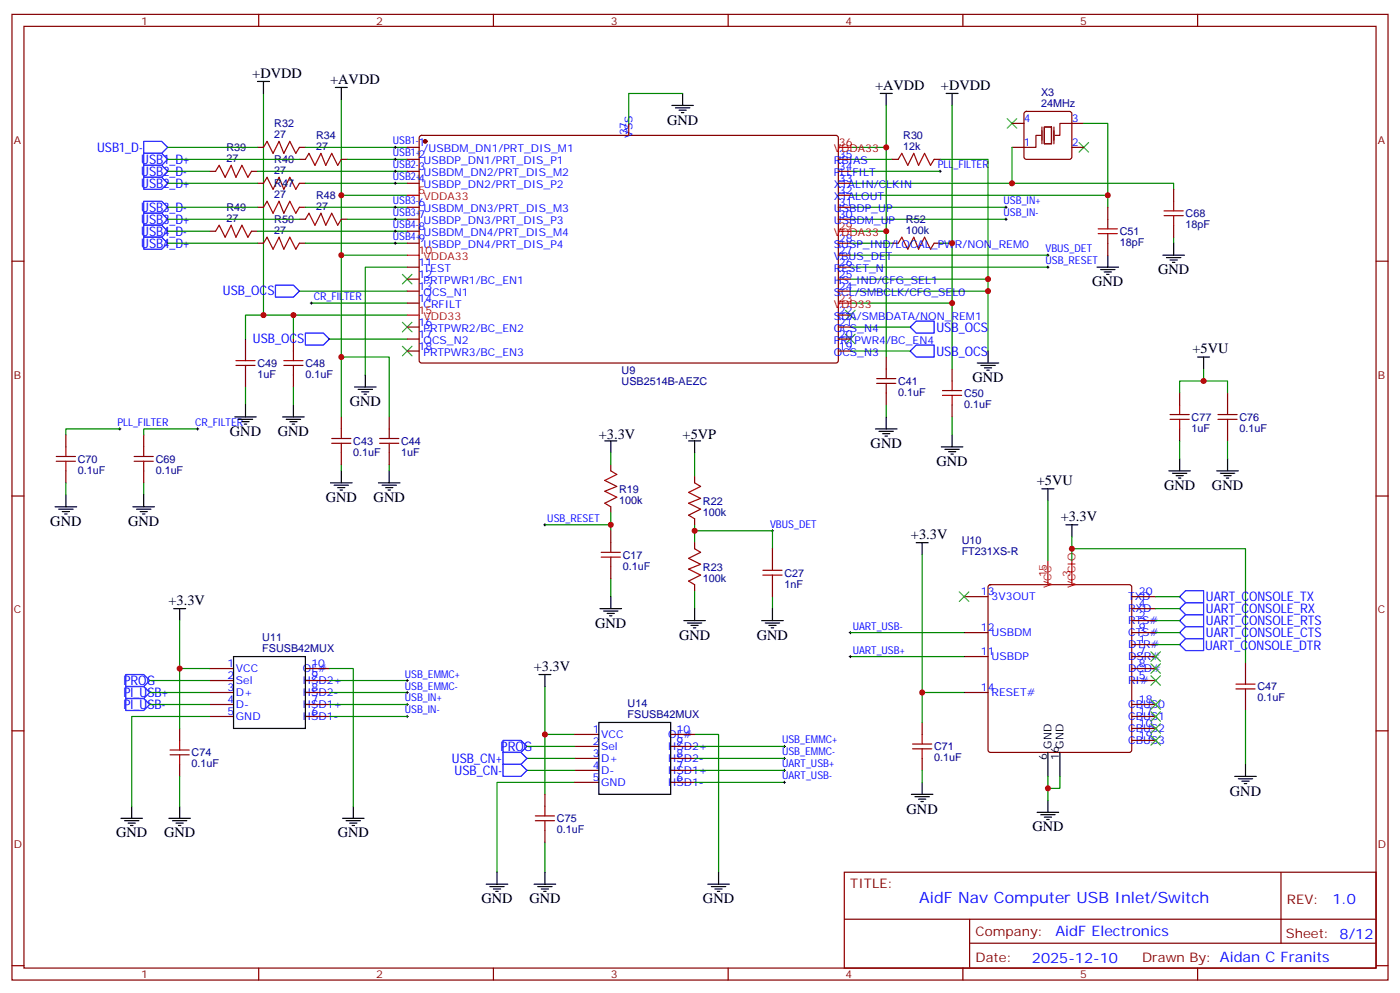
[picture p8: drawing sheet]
<svg xmlns="http://www.w3.org/2000/svg" width="412mm" height="292mm" viewBox="0 0 412 292" stroke-linecap="round" stroke-linejoin="round" font-family="sans-serif">
<g fill="none" stroke="#870000" stroke-width=".35">
<path d="M3.5 4.2h405.4v284.4h-405.4zM7.1 7.8h398.2v277.2h-398.2zM76.2 4.2v3.6M145.3 4.2v3.6M214.5 4.2v3.6M283.6 4.2v3.6M352.8 4.2v3.6M185.2 36.3v3.6M298.1 36.3h3.5M301.9 33l.4-.2h12.7l.5 .2 .2 .5v12.7l-.2 .5-.5 .2h-12.7l-.5-.2-.2-.5v-12.7zM315.7 36.3h3.6M61.7 50.4h1.8"/>
<path d="M74.1 50.4h1.7M75.8 43.4h1.8M75.8 54h1.8M88.2 43.4h1.8M88.2 46.9h1.8M88.2 54h1.8M100.5 46.9h1.8M119.9 43.4h3.6M119.9 46.9h3.6M119.9 50.4h3.6M119.9 54h3.6M123.7 40.1l.5-.2h122.3l.4 .7v65.9l-.7 .4-122.3-.1-.4-.6v-65.6z"/>
<path d="M246.9 46.9h3.6M246.9 50.4h3.6M246.9 54h3.6M246.9 57.5h3.6M262.8 46.9h1.8M275.2 46.9h1.7M298.1 43.4h3.5M315.7 43.4h3.6M345.7 55.7v3.6M3.5 76.9h3.6M61.7 68.1h1.8M74.1 68.1h1.7"/>
<path d="M75.8 61h1.8M75.8 71.6h1.8M88.2 61h1.8M88.2 64.6h1.8M88.2 71.6h1.8M100.5 64.6h1.8M119.9 61h3.6M119.9 64.6h3.6M119.9 68.1h3.6M119.9 71.6h3.6M119.9 78.7h3.6M246.9 61h3.6"/>
<path d="M246.9 64.6h3.6M246.9 71.6h3.6M246.9 78.7h3.6M246.9 75.1h3.6M262.8 71.6h1.8M275.2 71.6h1.7M326.3 61v3.6M326.3 71.6v3.5M345.7 66.3v3.5M405.3 76.9h3.6M72.3 99.8v3.6M86.4 99.8v3.6"/>
<path d="M119.9 82.2h3.6M119.9 85.7h3.6M119.9 89.3h3.6M119.9 96.3h3.6M119.9 99.8h3.6M246.9 82.2h3.6M246.9 85.7h3.6M246.9 96.3h3.6M246.9 99.8h3.6M246.9 92.8h3.6M72.3 110.4v3.5M86.4 110.4v3.5"/>
<path d="M119.9 103.4h3.6M246.9 103.4h3.6M261.1 105.1v3.6M261.1 115.7v3.5M280.5 108.7v3.5M280.5 119.2v3.6M347.5 115.7v3.5M361.6 115.7v3.5M19.4 128.1v3.5M19.4 138.6v3.6M42.3 128.1v3.5M42.3 138.6v3.6"/>
<path d="M100.5 122.8v3.5M100.5 133.3v3.6M114.7 122.8v3.5M114.7 133.3v3.6M179.9 136.9v1.7M347.5 126.3v3.5M361.6 126.3v3.5M3.5 146h3.6M179.9 149.2v1.8M179.9 156.3v3.5M204.6 140.4v1.8M204.6 152.8v1.7"/>
<path d="M204.6 159.8v1.8M405.3 146h3.6M179.9 166.9v3.5M204.6 172.2v1.7M227.5 161.6v3.5M227.5 172.2v3.5M284 175.7h7M291.3 172.4l.4-.2h41l.5 .2 .2 .5v47.9l-.3 .5-.4 .2h-41l-.5-.2-.2-.5v-47.9zM333.4 175.7h7M333.4 179.2h7M61.7 196.8h7.1M90 196.8h7"/>
<path d="M284 193.3h7M284 186.3h7M333.4 193.3h7M333.4 182.7h7M333.4 186.3h7M333.4 189.8h7M333.4 196.8h7M366.9 195.1v3.5M3.5 215.2h3.6M52.9 214.5v3.5M61.7 203.9h7.1M61.7 200.4h7.1"/>
<path d="M61.7 207.4h7.1M61.7 211h7.1M90 203.9h7M90 200.4h7M90 207.4h7M90 211h7M169.3 216.3h7.1M169.3 219.8h7.1M197.6 216.3h7M197.6 219.8h7M271.6 212.7v3.6M284 203.9h7"/>
<path d="M333.4 200.4h7M333.4 207.4h7M333.4 211h7M333.4 214.5h7M333.4 218h7M366.9 205.7v3.5M405.3 215.2h3.6M52.9 225.1v3.5M160.5 233.9v3.5M169.3 223.3h7.1M169.3 226.8h7.1M169.3 230.4h7.1"/>
<path d="M197.6 223.3h7M197.6 226.8h7M197.6 230.4h7M271.6 223.3v3.5M160.5 244.5v3.5M248.7 256.8h156.6v28.2h-156.6zM377.3 256.8v20.9M248.7 270.7h156.5M285.6 277.7h119.6M285.6 270.7v14.1M3.5 284.3h3.6M76.2 285v3.6"/>
<path d="M145.3 285v3.6M214.5 285v3.6M283.6 285v3.6M352.8 285v3.6M405.3 284.3h3.6"/>
</g>
<g fill="none" stroke="#000" stroke-width=".29">
<path d="M116.1 50.4h.7M116.1 43.4h.7M116.1 46.9h.7M116.1 54h.7M116.4 43v.7M116.4 46.6v.7M116.4 50.1v.7M116.4 53.6v.7M276.6 50.4h.7M276.9 50.1v.7M116.1 61h.7M116.1 64.6h.7"/>
<path d="M116.1 71.6h.7M116.1 68.1h.7M116.4 60.7v.7M116.4 64.2v.7M116.4 67.7v.7M116.4 71.3v.7M296 61h.7M296 64.6h.7M296.3 60.7v.7M296.3 64.2v.7M308.3 78.7h.7M308.3 75.1h.7"/>
<path d="M308.7 74.8v.7M308.7 78.3v.7M91.4 89.3h.7M91.7 88.9v.7M34.9 126.3h.7M35.3 125.9v.7M57.9 126.3h.7M58.2 125.9v.7M160.2 154.5h.7M160.5 154.2v.7M227.2 156.3h.7M227.5 155.9v.7"/>
<path d="M250.1 193.3h.7M250.1 186.3h.7M250.5 185.9v.7M250.5 193v.7M119.6 211h.7M119.6 207.4h.7M119.6 200.4h.7M119.6 203.9h.7M119.9 200v.7M119.9 203.6v.7M119.9 207.1v.7M119.9 210.6v.7"/>
<path d="M230.7 219.8h.7M231.1 219.4v.7M230.7 230.4h.7M230.7 226.8h.7M230.7 223.3h.7M231.1 223v.7M231.1 226.5v.7M231.1 230v.7"/>
</g>
<g fill="none" stroke="#008700" stroke-width=".35">
<path d="M77.6 27.5v65.3h42.3M100.5 29.3v28.2h19.4M201.1 27.5h-15.9v8.8M261.1 31v12.4h-10.6M280.5 31v58.3h-30M319.3 36.3h7v21.2h-75.8M49.4 50.4h12.3M49.4 46.9h38.8M49.4 54h26.4M49.4 43.4h26.4M75.8 50.4h44.1M90 54h29.9"/>
<path d="M90 43.4h29.9M100.5 57.5v17.6h19.4M102.3 46.9h17.6M250.5 50.4h26.4M250.5 46.9h12.3M261.1 43.4v24.7h-10.6M276.9 46.9h14.1v56.5M298.1 43.4v10.6h-47.6M298.1 54h47.6v1.7M326.3 57.5v3.5M49.4 64.6h38.8M49.4 61h26.4"/>
<path d="M49.4 71.6h26.4M49.4 68.1h12.3M75.8 68.1h44.1M90 61h29.9M90 71.6h29.9M100.5 75.1v47.7M102.3 64.6h17.6M119.9 78.7h-12.3v31.7M250.5 78.7h58.2M250.5 64.6h45.8M250.5 61h45.8M250.5 71.6h12.3"/>
<path d="M250.5 75.1h58.2M261.1 68.1v37M276.9 71.6h3.6M345.7 69.8v1.8M77.6 92.8h-5.3v7M86.4 92.8v7M88.2 85.7h31.7M91.7 89.3h28.2M97 99.8h22.9M250.5 85.7h40.5M250.5 82.2h40.5M250.5 96.3h17.6"/>
<path d="M280.5 89.3v19.4M72.3 113.9v5.3M86.4 113.9v5.3M100.5 105.1h14.2v17.7M250.5 103.4h17.6M261.1 119.2v3.6M354.5 108.7v3.5h-7v3.5M354.5 112.2h7.1v3.5M35.3 126.3h-15.9v1.8M58.2 126.3h-15.9v1.8M100.5 136.9v1.7M114.7 136.9v1.7"/>
<path d="M179.9 133.3v3.6M204.6 133.3v7.1M280.5 122.8v5.3M347.5 129.8v5.3M361.6 129.8v5.3M19.4 142.2v3.5M42.3 142.2v3.5M160.5 154.5h19.4v1.8M179.9 151v3.5M204.6 156.3h22.9v5.3M204.6 154.5v5.3M308.7 147.5v17.6"/>
<path d="M315.7 158v7.1M179.9 170.4v5.3M204.6 173.9v5.3M227.5 175.7v3.5M271.6 163.3v40.6h12.4M315.7 161.6h51.2v33.5M340.4 175.7h7.1M340.4 179.2h7.1M52.9 182.7v14.1h8.8M52.9 196.8v17.7M97 196.8h7.1v40.6M250.5 193.3h33.5"/>
<path d="M250.5 186.3h33.5M340.4 186.3h7.1M340.4 182.7h7.1M340.4 189.8h7.1M44.1 203.9h17.6M44.1 207.4h17.6M44.1 200.4h17.6M61.7 211h-22.9v26.4M97 203.9h22.9M97 207.4h22.9M97 211h22.9M97 200.4h22.9"/>
<path d="M155.2 219.8h14.1M160.5 202.1v14.2h8.8M160.5 216.3v17.6M204.6 216.3h7.1v40.5M204.6 219.8h26.5M271.6 203.9v8.8M366.9 209.2v15.9M52.9 228.6v8.8M155.2 226.8h14.1M155.2 223.3h14.1M169.3 230.4h-22.9v26.4M204.6 230.4h26.5"/>
<path d="M204.6 226.8h26.5M204.6 223.3h26.5M271.6 226.8v3.6M308.7 228.6v7.1M312.2 228.6v3.5h-3.5M160.5 248v8.8"/>
</g>
<g fill="none" stroke="#a10000" stroke-width=".35">
<path d="M63.5 50.4l1.1-1.7 1.7 3.5 1.8-3.5 1.4 3.5 1.8-3.5 1.7 3.5 1.1-1.8M77.6 43.4l1.1-1.8 1.7 3.6 1.8-3.6 1.4 3.6 1.8-3.6 1.7 3.6 1.1-1.8M77.6 54l1.1-1.8 1.7 3.5 1.8-3.5 1.4 3.5 1.8-3.5 1.7 3.5 1.1-1.7M90 46.9l1-1.7 1.8 3.5 1.7-3.5 1.5 3.5 1.7-3.5 1.8 3.5 1-1.8M264.6 46.9l1-1.7 1.8 3.5 1.8-3.5 1.4 3.5 1.7-3.5 1.8 3.5 1.1-1.8M345.7 59.3v2.8M63.5 68.1l1.1-1.8 1.7 3.5 1.8-3.5 1.4 3.5 1.8-3.5 1.7 3.5 1.1-1.7M77.6 61l1.1-1.7 1.7 3.5 1.8-3.5 1.4 3.5 1.8-3.5 1.7 3.5 1.1-1.8M77.6 71.6l1.1-1.8 1.7 3.6 1.8-3.6 1.4 3.6 1.8-3.6 1.7 3.6 1.1-1.8M90 64.6l1-1.8 1.8 3.5 1.7-3.5 1.5 3.5 1.7-3.5 1.8 3.5 1-1.7M264.6 71.6l1-1.8 1.8 3.6 1.8-3.6 1.4 3.6 1.7-3.6 1.8 3.6 1.1-1.8M323.5 68.8h5.6"/>
<path d="M323.5 67.4h5.6M326.3 64.6v2.8M326.3 68.8v2.8M342.9 63.5h5.6M342.9 62.1h5.6M345.7 63.5v2.8M69.5 107.6h5.6M69.5 106.2h5.6M72.3 103.4v2.8M72.3 107.6v2.8M83.6 107.6h5.7M83.6 106.2h5.7"/>
<path d="M86.4 103.4v2.8M86.4 107.6v2.8M258.2 112.9h5.7M258.2 111.5h5.7M261.1 108.7v2.8M261.1 112.9v2.8M277.6 116.4h5.7M277.6 115h5.7M280.5 112.2v2.8M280.5 116.4v2.8M347.5 119.2v2.9M361.6 119.2v2.9"/>
<path d="M16.6 135.8h5.6M16.6 134.4h5.6M19.4 131.6v2.8M19.4 135.8v2.8M39.5 135.8h5.7M39.5 134.4h5.7M42.3 131.6v2.8M42.3 135.8v2.8M97.7 130.5h5.7M97.7 129.1h5.7M100.5 126.3v2.8M100.5 130.5v2.8"/>
<path d="M111.8 130.5h5.7M111.8 129.1h5.7M114.7 126.3v2.8M114.7 130.5v2.8M179.9 138.6l1.8 1.1-3.5 1.8 3.5 1.7-3.5 1.4 3.5 1.8-3.5 1.8 1.7 1M344.7 123.5h5.6M344.7 122.1h5.6M347.5 123.5v2.8M358.8 123.5h5.6M358.8 122.1h5.6M361.6 123.5v2.8M179.9 159.8v2.8"/>
<path d="M204.6 142.2l1.8 1-3.6 1.8 3.6 1.8-3.6 1.4 3.6 1.7-3.6 1.8 1.8 1.1M177.1 164h5.6M177.1 162.6h5.6M179.9 164v2.9M204.6 161.6l1.8 1-3.6 1.8 3.6 1.8-3.6 1.4 3.6 1.7-3.6 1.8 1.8 1.1M224.7 169.3h5.7M224.7 167.9h5.7M227.5 165.1v2.8M227.5 169.3v2.9M366.9 198.6v2.8M52.9 218v2.8M268.8 219.1h5.7"/>
<path d="M271.6 216.3v2.8M364.1 202.8h5.6M364.1 201.4h5.6M366.9 202.8v2.9M50.1 222.2h5.6M50.1 220.8h5.6M52.9 222.2v2.9M160.5 237.4v2.8M268.8 220.5h5.7M271.6 220.5v2.8M157.7 241.7h5.6M157.7 240.2h5.6"/>
<path d="M160.5 241.7v2.8"/>
</g>
<g fill="none" stroke="#000" stroke-width=".35">
<path d="M75.8 24h3.6M77.6 24v3.5M98.8 25.8h3.5M100.5 25.8v3.5M197.9 31h6.4M199 31.8h4.2M200 32.5h2.1M200.7 33.2h.7M201.1 27.5v3.5M259.3 27.5h3.5M261.1 27.5v3.5M278.7 27.5h3.5"/>
<path d="M280.5 27.5v3.5M323.1 78.7h6.4M324.2 79.4h4.2M326.3 75.1v3.6M342.5 75.1h6.4M343.6 75.8h4.2M344.7 76.6h2.1M345.4 77.3h.7M345.7 71.6v3.5M325.3 80.1h2.1M326 80.8h.7M72.3 119.2v3.6"/>
<path d="M86.4 119.2v3.6M104.4 113.9h6.4M105.5 114.7h4.2M106.5 115.4h2.2M107.2 116.1h.7M107.6 110.4v3.5M287.9 106.9h6.3M288.9 107.6h4.3M290 108.3h2.1M290.7 109h.7M291 103.4v3.5M352.8 105.1h3.5"/>
<path d="M354.5 105.1v3.6M69.1 122.8h6.4M70.2 123.5h4.2M71.3 124.2h2.1M72 124.9h.7M83.3 122.8h6.3M84.3 123.5h4.2M85.4 124.2h2.1M86.1 124.9h.7M100.5 138.6v3.6M114.7 138.6v3.6M178.2 129.8h3.5"/>
<path d="M179.9 129.8v3.5M202.8 129.8h3.6M204.6 129.8v3.5M257.9 126.3h6.3M258.9 127h4.3M260 127.7h2.1M260.7 128.4h.7M261.1 122.8v3.5M277.3 131.6h6.3M278.3 132.3h4.3M279.4 133h2.1M280.1 133.7h.7"/>
<path d="M280.5 128.1v3.5M344.3 138.6h6.4M345.4 139.3h4.2M347.5 135.1v3.5M358.4 138.6h6.4M359.5 139.3h4.2M361.6 135.1v3.5M16.2 149.2h6.4M17.3 149.9h4.2M18.3 150.6h2.2M19 151.3h.8M19.4 145.7v3.5"/>
<path d="M39.2 149.2h6.3M40.2 149.9h4.2M41.3 150.6h2.1M42 151.3h.7M42.3 145.7v3.5M97.4 142.2h6.3M98.4 142.9h4.3M99.5 143.6h2.1M100.2 144.3h.7M111.5 142.2h6.3M112.5 142.9h4.3M113.6 143.6h2.1"/>
<path d="M114.3 144.3h.7M269.9 159.8h3.5M271.6 159.8v3.5M306.9 143.9h3.5M308.7 143.9v3.6M314 154.5h3.5M315.7 154.5v3.5M346.4 140.1h2.1M347.1 140.8h.7M360.5 140.1h2.2M361.2 140.8h.7M51.2 179.2h3.5"/>
<path d="M52.9 179.2v3.5M176.7 179.2h6.4M177.8 179.9h4.2M179.9 175.7v3.5M204.6 179.2v3.5M227.5 179.2v3.5M68.8 193.3h21.2v21.2h-21.2zM158.7 198.6h3.6M160.5 198.6v3.5M178.9 180.6h2.1M179.6 181.3h.7M201.4 182.7h6.4"/>
<path d="M202.5 183.4h4.2M203.6 184.1h2.1M204.3 184.9h.7M224.4 182.7h6.3M225.4 183.4h4.3M226.5 184.1h2.1M227.2 184.9h.7M176.4 212.7h21.2v21.2h-21.2zM38.8 237.4v3.5M52.9 237.4v3.5M104.1 237.4v3.5M268.5 233.9h6.3"/>
<path d="M269.5 234.6h4.3M270.6 235.3h2.1M271.3 236h.7M271.6 230.4v3.5M305.5 239.2h6.4M306.6 239.9h4.2M308.7 221.5v7.1M308.7 235.7v3.5M312.2 221.5v7.1M363.7 228.6h6.4M364.8 229.3h4.2M365.8 230h2.1"/>
<path d="M366.5 230.7h.7M366.9 225.1v3.5M35.6 240.9h6.4M36.7 241.7h4.2M37.7 242.4h2.2M38.5 243.1h.7M49.7 240.9h6.4M50.8 241.7h4.2M51.9 242.4h2.1M52.6 243.1h.7M100.9 240.9h6.3M102 241.7h4.2"/>
<path d="M103 242.4h2.1M103.7 243.1h.7M146.4 256.8v3.5M160.5 256.8v3.5M211.7 256.8v3.5M307.6 240.6h2.1M308.3 241.3h.7M143.2 260.3h6.4M144.3 261.1h4.2M145.3 261.8h2.2M146 262.5h.8M157.3 260.3h6.4"/>
<path d="M158.4 261.1h4.2M159.5 261.8h2.1M160.2 262.5h.7M208.5 260.3h6.3M209.5 261.1h4.3M210.6 261.8h2.1M211.3 262.5h.7"/>
</g>
<g fill="none" stroke="#3c3" stroke-width=".35">
<path d="M296.7 34.9l2.8 2.8M299.5 34.9l-2.8 2.8M317.9 42l2.8 2.8M320.7 42l-2.8 2.8M118.5 94.9l2.9 2.8M118.5 80.8l2.9 2.8M121.4 94.9l-2.9 2.8M121.4 80.8l-2.9 2.8M249.1 91.4l2.8 2.8M249.1 98.4l2.8 2.8M251.9 91.4l-2.8 2.8M251.9 98.4l-2.8 2.8"/>
<path d="M118.5 102l2.9 2.8M121.4 102l-2.9 2.8M282.6 174.3l2.8 2.8M285.4 174.3l-2.8 2.8M339 191.9l2.8 2.8M339 195.4l2.8 2.9M339 199l2.8 2.8M341.8 191.9l-2.8 2.8M341.8 195.4l-2.8 2.9M341.8 199l-2.8 2.8M339 206l2.8 2.8M339 209.5l2.8 2.9"/>
<path d="M339 213.1l2.8 2.8M339 216.6l2.8 2.8M341.8 206l-2.8 2.8M341.8 209.5l-2.8 2.9M341.8 213.1l-2.8 2.8M341.8 216.6l-2.8 2.8"/>
</g>
<path d="M306.6 39.9h-1.4v3.5h-3.6M306.9 37.4v4.9M307.6 37.4h2.1v4.9h-2.1zM310.4 37.4v4.9M315.7 36.3h-3.5v3.6h-1.4" fill="none" stroke="#870012" stroke-width=".35"/>
<path d="M119.9 57.5h3.6M246.9 43.4h3.6M119.9 75.1h3.6M246.9 68.1h3.6M119.9 92.8h3.6M246.9 89.3h3.6M308.7 165.1v7.1M315.7 165.1v7.1" fill="none" stroke="#f00" stroke-width=".35"/>
<g fill="none" stroke="#00f" stroke-width=".35">
<path d="M42.3 59.3h5.3l1.8 1.7-1.8 1.8h-5.3zM42.3 52.2h5.3l1.8 1.8-1.8 1.7h-5.3zM42.3 48.7h5.3l1.8 1.7-1.8 1.8h-5.3zM42.3 41.6h5.3l1.8 1.8-1.8 1.8h-5.3zM42.3 45.2h5.3l1.8 1.7-1.8 1.8h-5.3zM42.3 62.8h5.3l1.8 1.8-1.8 1.7h-5.3zM42.3 66.3h5.3l1.8 1.8-1.8 1.7h-5.3zM42.3 69.8h5.3l1.8 1.8-1.8 1.8h-5.3zM81.1 84h5.3l1.8 1.7-1.8 1.8h-5.3zM90 98.1h5.2l1.8 1.7-1.8 1.8h-5.2zM268.1 96.3l1.8-1.8h5.3v3.6h-5.3zM268.1 103.4l1.8-1.8h5.3v3.5h-5.3z"/>
<path d="M347.5 175.7l1.7-1.8h5.3v3.5h-5.3zM349.2 177.4h5.3v3.6h-5.3l-1.7-1.8zM37 198.6h5.3l1.8 1.8-1.8 1.7h-5.3zM347.5 186.3l1.7-1.8h5.3v3.5h-5.3zM347.5 182.7l1.7-1.7h5.3v3.5h-5.3zM349.2 188h5.3v3.6h-5.3l-1.7-1.8zM37 202.1h5.3l1.8 1.8-1.8 1.8h-5.3zM37 205.7h5.3l1.8 1.7-1.8 1.8h-5.3zM148.2 218h5.3l1.7 1.8-1.7 1.7h-5.3zM148.2 225.1h5.3l1.7 1.7-1.7 1.8h-5.3zM148.2 221.5h5.3l1.7 1.8-1.7 1.8h-5.3z"/>
</g>
<circle cx="125.2" cy="41.6" r=".53" fill="#870000" stroke="#870000" stroke-width=".35"/>
<g fill="#c00">
<circle cx="298.1" cy="54" r=".88"/>
<circle cx="326.3" cy="57.5" r=".88"/>
<circle cx="86.4" cy="92.8" r=".88"/>
<circle cx="280.5" cy="89.3" r=".88"/>
<circle cx="261.1" cy="43.4" r=".88"/>
<circle cx="261.1" cy="68.1" r=".88"/>
<circle cx="77.6" cy="92.8" r=".88"/>
<circle cx="100.5" cy="105.1" r=".88"/>
<circle cx="100.5" cy="75.1" r=".88"/>
<circle cx="100.5" cy="57.5" r=".88"/>
<circle cx="315.7" cy="161.6" r=".88"/>
<circle cx="308.7" cy="232.1" r=".88"/>
<circle cx="271.6" cy="203.9" r=".88"/>
<circle cx="52.9" cy="196.8" r=".88"/>
<circle cx="160.5" cy="216.3" r=".88"/>
<circle cx="354.5" cy="112.2" r=".88"/>
<circle cx="291" cy="85.7" r=".88"/>
<circle cx="291" cy="82.2" r=".88"/>
<circle cx="280.5" cy="71.6" r=".88"/>
<circle cx="179.9" cy="154.5" r=".88"/>
<circle cx="204.6" cy="156.3" r=".88"/>
</g>
<text font-size="4.6" fill="#00f" x="270.8" y="265.8">AidF Nav Computer USB Inlet/Switch</text>
<g font-size="4.2">
<text x="74.3" y="22.9">+DVDD</text>
<text x="97.3" y="24.6">+AVDD</text>
<text x="257.8" y="26.4">+AVDD</text>
<text x="277.2" y="26.4">+DVDD</text>
<text x="196.5" y="36.7">GND</text>
<text x="341.1" y="80.8">GND</text>
<text x="321.7" y="84.3">GND</text>
<text x="351.3" y="104">+5VU</text>
<text x="286.5" y="112.5">GND</text>
<text x="103" y="119.6">GND</text>
<text x="67.7" y="128.4">GND</text>
<text x="81.8" y="128.4">GND</text>
<text x="176.4" y="129.1">+3.3V</text>
<text x="201.1" y="129.1">+5VP</text>
<text x="256.5" y="131.9">GND</text>
<text x="275.9" y="137.2">GND</text>
<text x="305.4" y="142.8">+5VU</text>
<text x="96" y="147.8">GND</text>
<text x="110.1" y="147.8">GND</text>
<text x="342.9" y="144.3">GND</text>
<text x="357" y="144.3">GND</text>
<text x="14.8" y="154.9">GND</text>
<text x="37.7" y="154.9">GND</text>
<text x="312.4" y="153.4">+3.3V</text>
<text x="268.3" y="158.7">+3.3V</text>
<text x="49.6" y="178.1">+3.3V</text>
<text x="175.3" y="184.9">GND</text>
<text x="200" y="188.4">GND</text>
<text x="223" y="188.4">GND</text>
<text x="157.2" y="197.5">+3.3V</text>
<text x="267.1" y="239.5">GND</text>
<text x="362.3" y="234.2">GND</text>
<text x="304.1" y="244.8">GND</text>
<text x="34.2" y="246.6">GND</text>
<text x="48.3" y="246.6">GND</text>
<text x="99.5" y="246.6">GND</text>
<text x="141.8" y="266">GND</text>
<text x="155.9" y="266">GND</text>
<text x="207.1" y="266">GND</text>
</g>
<g font-size="4.2" fill="#00f">
<text x="392.5" y="266.1">1.0</text>
<text x="310.9" y="275.6">AidF Electronics</text>
<text x="304" y="283.4">2025-12-10</text>
</g>
<g font-size="3.9" fill="#00f">
<text x="28.6" y="44.8">USB1_D-</text>
<text x="41.6" y="51.8">USB2_D-</text>
<text x="41.6" y="48.3">USB1_D+</text>
<text x="41.6" y="55.3">USB2_D+</text>
<text x="41.6" y="62.4">USB3_D-</text>
<text x="41.6" y="65.9">USB3_D+</text>
<text x="41.6" y="69.4">USB4_D-</text>
<text x="41.6" y="72.9">USB4_D+</text>
<text x="65.7" y="86.9">USB_OCS</text>
<text x="74.5" y="101">USB_OCS</text>
<text x="275.9" y="97.7">USB_OCS</text>
<text x="275.9" y="104.7">USB_OCS</text>
<text x="355.2" y="177">UART_CONSOLE_TX</text>
<text x="355.2" y="180.5">UART_CONSOLE_RX</text>
<text x="355.2" y="184.1">UART_CONSOLE_RTS</text>
<text x="355" y="191.3">UART_CONSOLE_DTR</text>
<text x="355.2" y="187.6">UART_CONSOLE_CTS</text>
<text x="36.3" y="201.7">PROG</text>
<text x="36.3" y="205.1">PI_USB+</text>
<text x="36.3" y="208.7">PI_USB-</text>
<text x="147.5" y="221.1">PROG</text>
<text x="133.1" y="224.6">USB_CN+</text>
<text x="133.9" y="228.2">USB_CN-</text>
</g>
<g font-size="3.9" fill="#800">
<text x="250.5" y="261.4">TITLE:</text>
<text x="379.1" y="266.1">REV:</text>
<text x="287.4" y="275.6">Company:</text>
<text x="378.7" y="276.2">Sheet: 8/12</text>
<text x="287.4" y="283.3">Date:</text>
<text x="336.4" y="283.4">Drawn By: Aidan C Franits</text>
</g>
<g font-size="3.2" fill="#800">
<text x="41.6" y="7.2">1</text>
<text x="110.8" y="7.2">2</text>
<text x="179.9" y="7.2">3</text>
<text x="249.1" y="7.2">4</text>
<text x="318.2" y="7.2">5</text>
<text x="4.1" y="42.3">A</text>
<text x="405.9" y="42.3">A</text>
<text x="4.1" y="111.5">B</text>
<text x="405.9" y="111.5">B</text>
<text x="4.1" y="180.6">C</text>
<text x="405.9" y="180.6">C</text>
<text x="4.1" y="249.8">D</text>
<text x="405.9" y="249.8">D</text>
<text x="41.6" y="288">1</text>
<text x="110.8" y="288">2</text>
<text x="179.9" y="288">3</text>
<text x="249.1" y="288">4</text>
<text x="318.2" y="288">5</text>
</g>
<g font-size="3.2" fill="#000080">
<text x="306.7" y="28.3">X3</text>
<text x="306.7" y="31.5">24MHz</text>
<text x="80.8" y="40.6">27</text>
<text x="80.8" y="37.4">R32</text>
<text x="93.1" y="40.9">R34</text>
<text x="266.1" y="40.9">R30</text>
<text x="66.7" y="47.6">27</text>
<text x="66.7" y="44.4">R39</text>
<text x="80.8" y="48">R40</text>
<text x="93.1" y="44.1">27</text>
<text x="266.1" y="44.1">12k</text>
<text x="80.8" y="51.2">27</text>
<text x="80.8" y="58.2">27</text>
<text x="80.8" y="55">R47</text>
<text x="93.1" y="58.6">R48</text>
<text x="66.7" y="65.3">27</text>
<text x="66.7" y="62.1">R49</text>
<text x="80.8" y="65.6">R50</text>
<text x="93.1" y="61.7">27</text>
<text x="266.9" y="65.5">R52</text>
<text x="349.3" y="63.9">C68</text>
<text x="80.8" y="68.8">27</text>
<text x="266.9" y="68.8">100k</text>
<text x="329.9" y="69.2">C51</text>
<text x="349.2" y="67.2">18pF</text>
<text x="329.8" y="72.4">18pF</text>
<text x="75.8" y="111.3">1uF</text>
<text x="75.8" y="108">C49</text>
<text x="90" y="111.3">0.1uF</text>
<text x="90" y="108">C48</text>
<text x="183.1" y="113.5">USB2514B-AEZC</text>
<text x="183.1" y="110.2">U9</text>
<text x="264.6" y="113.3">C41</text>
<text x="264.6" y="116.5">0.1uF</text>
<text x="284" y="116.8">C50</text>
<text x="284" y="120.1">0.1uF</text>
<text x="351" y="123.9">C77</text>
<text x="365.1" y="123.9">C76</text>
<text x="104.1" y="131">C43</text>
<text x="118.2" y="130.9">C44</text>
<text x="351" y="127.1">1uF</text>
<text x="365.1" y="127.1">0.1uF</text>
<text x="22.9" y="136.2">C70</text>
<text x="45.9" y="136.2">C69</text>
<text x="104.1" y="134.2">0.1uF</text>
<text x="118.2" y="134.2">1uF</text>
<text x="22.9" y="139.5">0.1uF</text>
<text x="45.9" y="139.5">0.1uF</text>
<text x="182.4" y="148.3">100k</text>
<text x="182.4" y="145.1">R19</text>
<text x="207.1" y="148.6">R22</text>
<text x="207.1" y="151.8">100k</text>
<text x="283.3" y="160.1">U10</text>
<text x="183.4" y="167.7">0.1uF</text>
<text x="183.4" y="164.5">C17</text>
<text x="283.3" y="163.3">FT231XS-R</text>
<text x="207.1" y="171.2">100k</text>
<text x="207.1" y="168">R23</text>
<text x="231.1" y="173">1nF</text>
<text x="231.1" y="169.8">C27</text>
<text x="77.3" y="191.9">FSUSB42MUX</text>
<text x="77.3" y="188.7">U11</text>
<text x="370.4" y="203.3">C47</text>
<text x="184.9" y="208.1">U14</text>
<text x="370.4" y="206.5">0.1uF</text>
<text x="184.9" y="211.3">FSUSB42MUX</text>
<text x="275.2" y="220.9">C71</text>
<text x="56.4" y="225.9">0.1uF</text>
<text x="56.4" y="222.7">C74</text>
<text x="275.2" y="224.1">0.1uF</text>
<text x="164" y="245.3">0.1uF</text>
<text x="164" y="242.1">C75</text>
</g>
<g font-size="3.2" fill="#00f">
<text x="301.6" y="36">4</text>
<text x="315.7" y="36">3</text>
<text x="184.9" y="39.9" transform="rotate(-90 184.9 39.9)">37</text>
<text x="186.3" y="40.6" transform="rotate(-90 186.3 40.6)">VSS</text>
<text x="115.7" y="42.5">USB1-1</text>
<text x="115.7" y="46">USB1+2</text>
<text x="124.8" y="44.8">/USBDM_DN1/PRT_DIS_M1</text>
<text x="247.1" y="46.6">35</text>
<text x="301.6" y="43">1</text>
<text x="315.7" y="43">2</text>
<text x="115.7" y="53.1">USB2+4</text>
<text x="115.7" y="49.6">USB2-3</text>
<text x="124.8" y="48.3">USBDP_DN1/PRT_DIS_P1</text>
<text x="124.8" y="51.9">USBDM_DN2/PRT_DIS_M2</text>
<text x="245.6" y="51.9">PLLFILT</text>
<text x="245.6" y="48.3">RBIAS</text>
<text x="247.1" y="53.6">33</text>
<text x="247.1" y="50.1">34</text>
<text x="276.2" y="49.6">PLL_FILTER</text>
<text x="124.8" y="55.4">USBDP_DN2/PRT_DIS_P2</text>
<text x="245.6" y="58.9">XTALOUT</text>
<text x="245.6" y="55.4">XTALIN/CLKIN</text>
<text x="247.1" y="57.1">32</text>
<text x="115.7" y="63.7">USB3+7</text>
<text x="115.7" y="60.1">USB3-6</text>
<text x="124.8" y="62.4">USBDM_DN3/PRT_DIS_M3</text>
<text x="124.8" y="66">USBDP_DN3/PRT_DIS_P3</text>
<text x="245.6" y="66">USBDM_UP</text>
<text x="245.6" y="62.4">USBDP_UP</text>
<text x="247.1" y="64.2">30</text>
<text x="247.1" y="60.7">31</text>
<text x="295.6" y="60.1">USB_IN+</text>
<text x="295.6" y="63.7">USB_IN-</text>
<text x="115.7" y="70.7">USB4+9</text>
<text x="115.7" y="67.2">USB4-8</text>
<text x="124.8" y="69.5">USBDM_DN4/PRT_DIS_M4</text>
<text x="247.1" y="71.3">28</text>
<text x="124.8" y="73">USBDP_DN4/PRT_DIS_P4</text>
<text x="245.6" y="76.6">VBUS_DET</text>
<text x="245.6" y="73">SUSP_IND/LOCAL_PWR/NON_REM0</text>
<text x="247.1" y="74.8">27</text>
<text x="308" y="77.8">USB_RESET</text>
<text x="308" y="74.3">VBUS_DET</text>
<text x="123.3" y="78.3">11</text>
<text x="123.3" y="81.8">12</text>
<text x="124.8" y="80.1">TEST</text>
<text x="124.8" y="83.6">PRTPWR1/BC_EN1</text>
<text x="245.6" y="83.6">HS_IND/CFG_SEL1</text>
<text x="245.6" y="80.1">RESET_N</text>
<text x="247.1" y="81.8">25</text>
<text x="247.1" y="78.3">26</text>
<text x="92.4" y="88.4">CR_FILTER</text>
<text x="123.3" y="85.4">13</text>
<text x="123.3" y="88.9">14</text>
<text x="124.8" y="87.1">OCS_N1</text>
<text x="245.6" y="87.1">SCL/SMBCLK/CFG_SEL0</text>
<text x="247.1" y="85.4">24</text>
<text x="123.3" y="96">16</text>
<text x="124.8" y="90.7">CRFILT</text>
<text x="245.6" y="94.2">SDA/SMBDATA/NON_REM1</text>
<text x="247.1" y="96">21</text>
<text x="247.1" y="92.4">22</text>
<text x="123.3" y="99.5">17</text>
<text x="124.8" y="97.7">PRTPWR2/BC_EN2</text>
<text x="124.8" y="101.2">OCS_N2</text>
<text x="245.6" y="101.2">PRTPWR4/BC_EN4</text>
<text x="245.6" y="97.7">OCS_N4</text>
<text x="247.1" y="99.5">20</text>
<text x="123.3" y="103">18</text>
<text x="124.8" y="104.8">PRTPWR3/BC_EN3</text>
<text x="245.6" y="104.8">OCS_N3</text>
<text x="247.1" y="103">19</text>
<text x="34.6" y="125.4">PLL_FILTER</text>
<text x="57.5" y="125.4">CR_FILTER</text>
<text x="161.2" y="153.6">USB_RESET</text>
<text x="226.8" y="155.4">VBUS_DET</text>
<text x="288.9" y="175.3">13</text>
<text x="292.1" y="176.7">3V3OUT</text>
<text x="332.3" y="176.7">TXD</text>
<text x="335.5" y="175.3">20</text>
<text x="335.5" y="178.9">4</text>
<text x="251.2" y="185.4">UART_USB-</text>
<text x="288.9" y="185.9">12</text>
<text x="332.3" y="180.3">RXD</text>
<text x="332.3" y="183.8">RTS#</text>
<text x="335.5" y="182.4">2</text>
<text x="335.5" y="185.9">9</text>
<text x="292.1" y="187.3">USBDM</text>
<text x="332.3" y="187.3">CTS#</text>
<text x="332.3" y="190.9">DTR#</text>
<text x="335.5" y="189.4">1</text>
<text x="67" y="196.5">1</text>
<text x="69.5" y="197.9">VCC</text>
<text x="89.3" y="197.9">OE#</text>
<text x="91.7" y="196.5">10</text>
<text x="251.2" y="192.4">UART_USB+</text>
<text x="288.9" y="193">11</text>
<text x="292.1" y="194.4">USBDP</text>
<text x="332.3" y="194.4">DSR#</text>
<text x="332.3" y="197.9">DCD#</text>
<text x="335.5" y="193">7</text>
<text x="335.5" y="196.5">8</text>
<text x="67" y="200">2</text>
<text x="67" y="203.6">3</text>
<text x="69.5" y="201.4">Sel</text>
<text x="89.3" y="201.4">HSD2+</text>
<text x="91.7" y="203.6">8</text>
<text x="91.7" y="200">9</text>
<text x="119.2" y="199.5">USB_EMMC+</text>
<text x="119.2" y="203">USB_EMMC-</text>
<text x="288.9" y="203.6">14</text>
<text x="332.3" y="201.4">RI#</text>
<text x="335.5" y="200">5</text>
<text x="67" y="207.1">4</text>
<text x="69.5" y="205">D+</text>
<text x="69.5" y="208.5">D-</text>
<text x="89.3" y="208.5">HSD1+</text>
<text x="89.3" y="205">HSD2-</text>
<text x="91.7" y="207.1">7</text>
<text x="119.2" y="206.6">USB_IN+</text>
<text x="292.1" y="205">RESET#</text>
<text x="332.3" y="208.5">CBUS0</text>
<text x="335.5" y="207.1">18</text>
<text x="67" y="210.6">5</text>
<text x="69.5" y="212">GND</text>
<text x="89.3" y="212">HSD1-</text>
<text x="91.7" y="210.6">6</text>
<text x="119.2" y="210.1">USB_IN-</text>
<text x="174.6" y="215.9">1</text>
<text x="199.3" y="215.9">10</text>
<text x="332.3" y="212">CBUS1</text>
<text x="332.3" y="215.5">CBUS2</text>
<text x="335.5" y="210.6">17</text>
<text x="335.5" y="214.1">10</text>
<text x="174.6" y="219.4">2</text>
<text x="177.1" y="217.3">VCC</text>
<text x="177.1" y="220.8">Sel</text>
<text x="196.8" y="220.8">HSD2+</text>
<text x="196.8" y="217.3">OE#</text>
<text x="199.3" y="219.4">9</text>
<text x="230.4" y="218.9">USB_EMMC+</text>
<text x="332.3" y="219.1">CBUS3</text>
<text x="335.5" y="217.7">19</text>
<text x="174.6" y="223">3</text>
<text x="174.6" y="226.5">4</text>
<text x="177.1" y="224.4">D+</text>
<text x="177.1" y="227.9">D-</text>
<text x="196.8" y="227.9">HSD1+</text>
<text x="196.8" y="224.4">HSD2-</text>
<text x="199.3" y="226.5">7</text>
<text x="199.3" y="223">8</text>
<text x="230.4" y="226">UART_USB+</text>
<text x="230.4" y="222.4">USB_EMMC-</text>
<text x="174.6" y="230">5</text>
<text x="177.1" y="231.4">GND</text>
<text x="196.8" y="231.4">HSD1-</text>
<text x="199.3" y="230">6</text>
<text x="230.4" y="229.5">UART_USB-</text>
</g>
<g font-size="3.2" fill="#f00">
<text x="245.6" y="44.8">VDDA33</text>
<text x="247.1" y="43">36</text>
<text x="123.3" y="57.1">5</text>
<text x="124.8" y="58.9">VDDA33</text>
<text x="245.6" y="69.5">VDDA33</text>
<text x="247.1" y="67.7">29</text>
<text x="123.3" y="74.8">10</text>
<text x="124.8" y="76.6">VDDA33</text>
<text x="247.1" y="88.9">23</text>
<text x="123.3" y="92.4">15</text>
<text x="124.8" y="94.2">VDD33</text>
<text x="245.6" y="90.7">VDD33</text>
<text x="308.3" y="170" transform="rotate(-90 308.3 170)">15</text>
<text x="309.7" y="173.2" transform="rotate(-90 309.7 173.2)">VCC</text>
<text x="315.4" y="170" transform="rotate(-90 315.4 170)">3</text>
<text x="316.8" y="173.2" transform="rotate(-90 316.8 173.2)">VCCIO</text>
</g>
<g font-size="3.2">
<text x="309.7" y="220.5" transform="rotate(-90 309.7 220.5)">GND</text>
<text x="313.3" y="220.5" transform="rotate(-90 313.3 220.5)">GND</text>
<text x="308.3" y="223.7" transform="rotate(-90 308.3 223.7)">6</text>
<text x="311.9" y="223.7" transform="rotate(-90 311.9 223.7)">16</text>
</g>
</svg>
